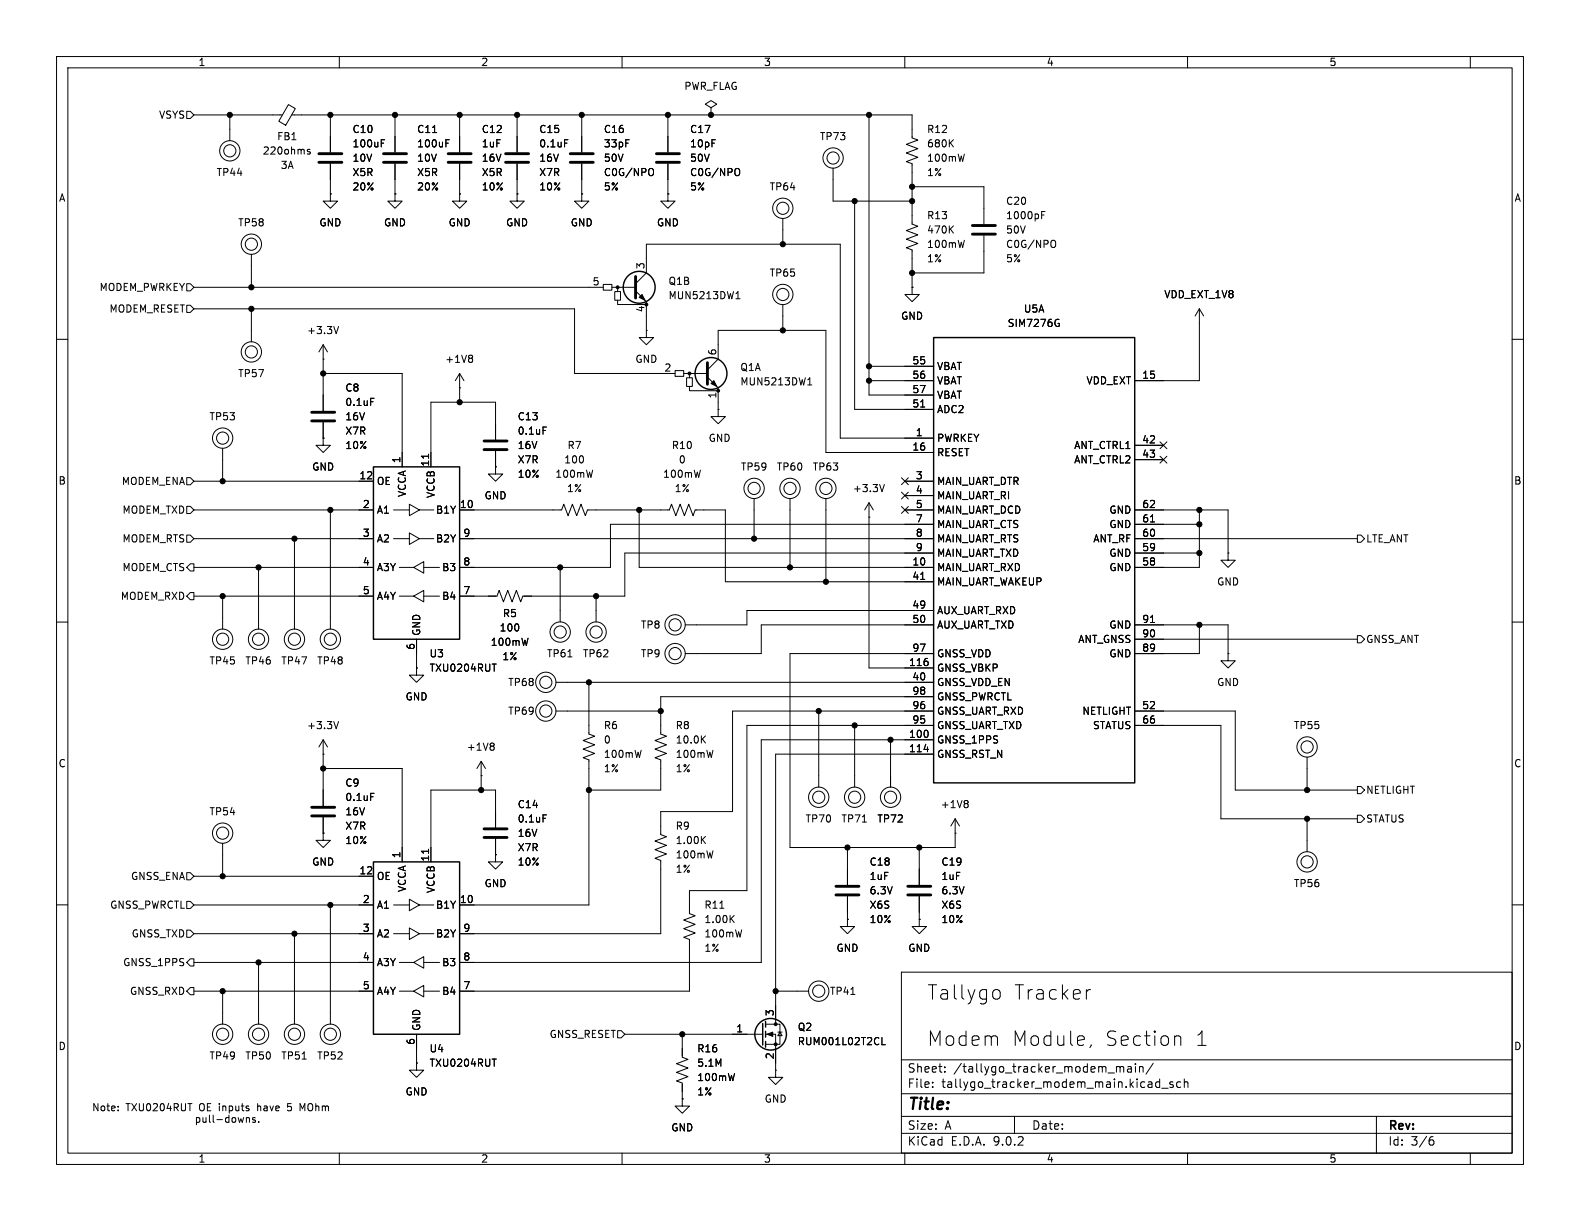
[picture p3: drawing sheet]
<svg xmlns="http://www.w3.org/2000/svg" width="279mm" height="216mm" viewBox="0 0 279 216" stroke-linecap="round" stroke-linejoin="round" font-family="sans-serif">
<g fill="none" stroke="#000" stroke-width=".18">
<path d="M10 10h259.4v195.9h-259.4zM12 12h255.4v191.9h-255.4zM33 19.7h.7l.6 .6-.6 .7h-.7zM51 18.5l1.2 .7-1.7 2.9-1.2-.7zM60 10v2M110 10v2M125.7 19.1l1-.7-1-.6-1 .6 1 .7v1.2M160 10v2M210 10v2M260 10v2M34.3 20.3h15.6M40.6 20.3v4.6"/>
<path d="M51.6 20.3h109.7v4.1l1 .4-2 .7 2 .8-2 .8 2 .7-2 .8 1 .4v10.6l1 .4-2 .8 2 .7-2 .8 2 .8-2 .7 1 .4v6.6M54.8 26.5l-.3-.1-.2 .2 .1 .2 .4 .1v.3h-.5M58.4 34.3v1.3h1.3l-1.3 1.2-1.3-1.2h1.3M58.4 34.3h.1M58.4 20.3v6.6M58.4 29v5.3M67.4 25.3h.4M67.4 24.7h.6M69.8 34.3v1.3h1.3l-1.3 1.2-1.2-1.2h1.2M69.8 34.3h.1M69.8 20.3v6.6M69.8 29v5.3"/>
<path d="M76.5 23.4h.7M78.9 25.3h.4M78.9 24.7h.6M81.3 34.3v1.3h1.2l-1.2 1.2-1.3-1.2h1.3M81.3 34.3h.1M81.3 20.3v6.6M81.3 29v5.3M91.4 34.3v1.3h1.3l-1.3 1.2-1.2-1.2h1.2M91.4 34.3h.1M91.4 20.3v6.6M91.4 29v5.3M99.8 24.7h.6"/>
<path d="M102.9 34.3v1.3h1.2l-1.2 1.2-1.3-1.2h1.3M102.9 34.3h.1M102.9 20.3v6.6M102.9 29v5.3M115 29.8a.43 .43 0 0 1 .6 .4v.4a.43 .43 0 0 1-.6 .5M118.1 34.3v1.3h1.3l-1.3 1.2-1.3-1.2h1.3M118.1 34.3h.1M118.1 20.3v6.6M118.1 29v5.3M125.7 20.3h.1M130.3 29.8a.43 .43 0 0 1 .5 .4v.4a.43 .43 0 0 1-.5 .5M138.4 38.6v4.6"/>
<path d="M147.3 29.7v5.9h14M151.1 35.6v36.8h14M153.7 20.3v49.6h11.4M161.3 33h12.7v6.6M168.1 25.3l.5 .7M168.6 39.9l-.7 .8M168.6 24.7l-.7 .7M170.5 27.2l-.3 1.3M184.2 38h.4M184.2 37.4h.6M33 50.2h.7l.6 .6-.6 .6h-.7zM33 54h.7l.6 .6-.6 .6h-.7z"/>
<path d="M34.3 54.6h67.3v11.4h17.8M34.3 50.8h72.4M44.4 45v5.8M44.4 54.6v5.9M59.9 57.7l-.5 1.3M106.7 50.3h1.5v1h-1.5zM108.2 50.8h4.1M108.7 51.6h1v1.5h-1zM109.2 53.1v.7h5.1M109.2 50.8v.8M112.4 50.2l1.9-1.9v-5.1h34.3v34.3h16.5M112.4 51.4l1.9 1.9v5.1"/>
<path d="M114.3 58.4v1.3h1.3l-1.3 1.3-1.3-1.3h1.3M114.3 58.4h.1M130.1 52.8h.8M130.3 51.9l.2-.3v1.2M138.4 53.8v4.6M161.3 50.8v1.3h1.3l-1.3 1.2-1.3-1.2h1.3M161.3 50.8h.1M168.1 40.5l.5 .7M170.5 42.5l-.3 1.3M174 41.7v6.6h-12.7M186.1 42.5a.43 .43 0 0 1 .6 .4v.4a.43 .43 0 0 1-.6 .5M187 56.5h.3"/>
<path d="M187.1 57.2h.2v.4l-.3 .1M212.1 54.6l-.8 1.3M212.1 54.6l.8 1.3M212.1 54.6v12.7h-11.4M10 60h2M39.4 79.2v5.9M57.1 63.5h.1M57.1 77.5v1.2h1.3l-1.3 1.3-1.2-1.3h1.2M57.1 77.5h.1M57.1 61l-.7 1.2M57.1 61l.8 1.2M57.1 61v11.6"/>
<path d="M57.1 74.7v2.8M57.1 66h14v16.6M65.5 70.4h.7M81.3 68.6h.1M81.3 66v5.1M81.3 66l-.8 1.3M81.3 66l.7 1.3M83.3 62.8l.3 .3-.3 .3 .3 .2v.2l-.3 .3M87.6 77.7v-6.6h-11.4v11.5M87.6 79.8v2.8M96 75.5h.6M119.4 65.5h1.5v1h-1.5z"/>
<path d="M120.9 66h4.1M121.4 66.8h1v1.5h-1zM121.9 68.3v.8h5.1M121.9 66v.8M125.1 65.4l1.9-1.9v-5.1h19v21.6h19.1M125.1 66.7l1.9 1.9v3.8M127 72.4v1.3h1.3l-1.3 1.2-1.3-1.2h1.3M127 72.4h.1M142.8 68.1h.8M143 67.1l.2-.3v1.3M153.7 64.8h11.4M153.7 67.3h11.4"/>
<path d="M162.8 72h.7M200.7 78.7h5M205.1 78.1l1.2 1.2M206.3 78.1l-1.2 1.2M267.4 60h2M33 89.5h.7l.6 .7-.6 .6h-.7zM33 94.6h.7l.6 .7-.6 .6h-.7zM33 84.5h.7l.6 .6-.6 .6h-.7zM33.7 99.7h.6v1.3h-.6l-.7-.7zM34.3 85.1h31.7M34.3 90.2h31.7M34.3 95.3h31.7"/>
<path d="M52.1 95.3v16M58.4 90.2v21.1M69.6 90.2h2.8M69.6 95.3h2.8M72.4 89.2l1.8 1-1.8 1zM72.4 94.2l1.8 1.1-1.8 1zM74.2 90.2h2.5M74.2 95.3h2.5M75.8 80.3v.7M81.3 90.2h18l.4-1 .8 2 .7-2 .8 2 .7-2 .8 2 .4-1h14.5l.3-1 .8 2 .8-2 .7 2 .8-2 .8 2 .3-1h5.4v12.7h36.8M81.3 95.3h83.8M87.6 82.6v1.2h1.3l-1.3 1.3-1.2-1.3h1.2"/>
<path d="M87.6 82.6h.1M104.8 83.1l-.3 1.3M113 90.2v10.1h52.1M123.9 83.1l-.3 1.3M133.3 88.1v7.2M139.7 88.1v12.2M146 88.1v14.8M153.7 91.4h.1M153.7 88.9v29.2h11.4M153.7 88.9l-.8 1.3M153.7 88.9l.7 1.3M156.4 85.7l-.4 1.2"/>
<path d="M159.4 89.6l1.2 1.2M159.4 87l1.2 1.2M159.4 84.5l1.2 1.2M160 85.1h5.1M160 87.6h5.1M160 90.2h5.1M160.6 89.6l-1.2 1.2M160.6 87l-1.2 1.2M160.6 84.5l-1.2 1.2M165.1 97.8h-54.6v7.6h-18l-.4 1-.8-2-.7 2-.8-2-.8 2-.7-2-.4 1h-6.6M165.1 92.7h-57.2v7.6h-26.6M200.7 90.2h16.5v7.6"/>
<path d="M200.7 92.7h11.4M200.7 95.3h39.3M200.7 97.8h11.4M200.7 81.3h5M203.4 92.3h.8M205.1 80.7l1.2 1.2M206.3 80.7l-1.2 1.2M212.1 90.2v10.1h-11.4M217.2 97.8v1.3h1.2l-1.2 1.2-1.3-1.2h1.3M217.2 97.8h.1M240 94.6h.7l.6 .7-.6 .6h-.7zM10 110h2"/>
<path d="M33.7 104.8h.6v1.2h-.6l-.7-.6zM34.3 100.3h31.7M34.3 105.4h31.7M39.4 105.4v5.9M45.7 100.3v11M70.6 100.3h2.6M70.6 105.4h2.6M73.2 100.3l1.7-1v2zM73.2 105.4l1.7-1v2zM73.7 118.1v1.3h1.2l-1.2 1.3-1.3-1.3h1.3M73.7 118.1h.1M73.7 113v5.1"/>
<path d="M74.9 100.3h2.8M74.9 105.4h2.8M87 117.4h.8M93.4 112.8l-.3 1.3M99.1 100.3v9.7M100.4 116.1h.7M105.4 105.4v4.6M162.8 102.5h.7M165.1 108h-33v2.5h-10.9M165.1 110.5h-30.5v5.1h-13.4M165.1 115.6h-25.4v34.3h29.2v-5.1M200.7 110.5h16.5v5.1"/>
<path d="M200.7 113h39.3M203.4 110.1h.8M212.1 110.5v5.1h-11.4M217.2 115.6v1.2h1.2l-1.2 1.3-1.3-1.3h1.3M217.2 115.6h.1M240 112.4h.7l.6 .6-.6 .7h-.7zM267.4 110h2M57.1 133.4h.1M57.1 130.8v11.7M57.1 135.9h14v16.5M57.1 130.8l-.7 1.3M57.1 130.8l.8 1.3"/>
<path d="M59.9 127.6l-.5 1.2M85.1 137.2h.1M85.1 134.6l-.8 1.3M85.1 134.6l.8 1.3M85.1 134.6v5.1M87.1 131.4l.3 .2-.3 .3 .3 .3v.2l-.3 .3M98.3 120.7h66.8M98.3 125.7h18.5M104.1 120.7v9.1l1.1 .4-2.1 .7 2.1 .8-2.1 .8 2.1 .7-2.1 .8 1 .4v25.6h-22.8M113.4 132.7l-.3 1.2M124.2 130.7l.6 .7M124.8 130.1l-.8 .7"/>
<path d="M126.1 132.7l-.3 1.2M144.8 125.7v13.5M151.1 128.3v10.9M157.5 130.8v8.4M163.4 132.5h.8M165.1 128.3h-33v29.2h-10.2v4l1 .4-2 .8 2 .7-2 .8 2 .8-2 .7 1 .4v9.2h-40.6M165.1 125.7h-35.6v17.8h-12.7v4.1l1.1 .4-2.1 .7 2.1 .8-2.1 .7 2.1 .8-2.1 .8 1 .3v13h-35.5M165.1 123.2h-48.3v6.6l1.1 .4-2.1 .7 2.1 .8-2.1 .8 2.1 .7-2.1 .8 1 .4v5.3h-12.7M165.1 130.8h-30.5v39.4h-53.3M165.1 133.4h-27.9v47.7M200.7 125.7h17.7v14h21.6M200.7 128.3h15.2v16.5h24.1"/>
<path d="M231.1 133.9v5.8M240 139.1h.7l.6 .6-.6 .6h-.7zM33 159.4h.7l.6 .6-.6 .7h-.7zM33 154.3h.7l.6 .6-.6 .7h-.7zM34.3 154.9h31.7M39.4 149.1v5.8M57.1 147.3v1.3h1.3l-1.3 1.3-1.2-1.3h1.2M57.1 147.3h.1M57.1 144.5v2.8M65.5 140.3h.7M72.4 159l1.8 1-1.8 1zM75.8 150.2v.7"/>
<path d="M87.6 151.1v1.3h1.3l-1.3 1.3-1.2-1.3h1.2M87.6 151.1h.1M87.6 146.3v-6.6h-11.4v12.7M87.6 148.3v2.8M96 144.1h.6M124.2 148.4l.6 .8M124.8 147.9l-.8 .7M126.1 150.4l-.3 1.3M149.9 149.9v6.6M149.9 158.5v4.1M152.5 145.4h.7M162.6 149.9v6.6"/>
<path d="M162.6 158.5v4.1M168.9 147.3h.1M168.9 144.8l-.8 1.3M168.9 144.8l.8 1.3M171 141.5l.2 .3-.2 .3 .2 .2v.3l-.2 .2M231.1 144.8v5.8M240 144.1h.7l.6 .7-.6 .6h-.7zM10 160h2M33 164.5h.7l.6 .6-.6 .6h-.7zM33.7 169.5h.6v1.3h-.6l-.7-.6zM33.7 174.6h.6v1.3h-.6l-.7-.6zM34.3 160h31.7"/>
<path d="M34.3 165.1h31.7M34.3 170.2h31.7M34.3 175.3h31.7M39.4 175.3v5.8M45.7 170.2v10.9M52.1 165.1v16M58.4 160v21.1M69.6 160h2.8M69.6 165.1h2.8M70.6 170.2h2.6M70.6 175.3h2.6M72.4 164.1l1.8 1-1.8 1z"/>
<path d="M73.2 170.2l1.7-1v2zM73.2 175.3l1.7-1.1v2.1zM74.2 160h2.5M74.2 165.1h2.5M74.9 170.2h2.8M74.9 175.3h2.8M127.3 160.6h.7M129.3 162.4l.5 .7M129.8 161.9l-.7 .7M131.2 164.4l-.3 1.3M137.2 175.3h5.8M149.9 162.6v1.2h1.2l-1.2 1.3-1.3-1.3h1.3"/>
<path d="M149.9 162.6h.1M150.5 175.8h.7M159.4 171.9h108v32h-108zM162.6 162.6v1.2h1.2l-1.2 1.3-1.3-1.3h1.3M162.6 162.6h.1M176 175a.69 .69 0 0 1 .9 .5v.7a.69 .69 0 0 1-.9 .5M192.8 175l-.4 .1M267.4 160h2M20.9 196.3v.1M20.9 195.6v.1M34.7 197.6v1.3M34.7 198.4l.4 .1"/>
<path d="M34.9 197.6l-.2 .1M44.8 198l.3 .1 .1 .2-.2 .2h-.2M44.8 197.6l.3 .1M45.7 198.3v.2M50.8 196.3l.2 .1M51.5 195.1h-.6l-.1 .6 .2-.1M53.4 187.3h.8M53.5 196l-.4-.9v1.3M73.7 188v1.2h1.2l-1.2 1.3-1.3-1.3h1.3M73.7 188h.1M73.7 182.9v5.1M87 187.3h.8"/>
<path d="M109.2 182.2h.7l.6 .7-.6 .6h-.7zM110.5 182.9h24.4M120.6 182.9v4l1.1 .4-2.1 .8 2.1 .7-2.1 .8 2.1 .8-2.1 .7 1 .4v2.8M120.6 194.3v1.3h1.3l-1.3 1.3-1.2-1.3h1.2M120.6 194.3h.1M129.9 189.8l-.3 1.3M135.4 181.1h2.5v3.6h-2.5M135.4 182.9h1.8v6.3M137.2 189.2v1.3h1.2l-1.2 1.3-1.3-1.3h1.3M137.2 189.2h.1M137.5 182.5h.8M137.9 182.5l.4 .6h-.8z"/>
<path d="M156 183.5v1.2h.6M159.4 197.4h108M159.4 193.4h108M159.4 187.4h108M164.9 192.1v.2M164.9 191.4v.1M167.1 189.4v.2M167.1 188.7v.1M179.4 197.4v3M193 184.7l-.3 .5M197.9 188.6l.2 .2M198.1 188.8v.8"/>
<path d="M198.1 188.8l.2-.2 .3 .1 .1 .9M199.4 188.7h.6l.1 .9M200.1 188.9l-.5 .1a.29 .29 0 0 0-.3 .3 .29 .29 0 0 0 .3 .3l.5-.1M200.8 188.1v.1M200.8 188.6v1M201.5 188.7l.2-.1 .4 .1v.9M201.5 188.6v1M203.9 188l-1.3 1.9M205.1 190.8v1.5M205.1 191.4l-.5-.1-.2 .3v.4l.1 .2h.6M205.4 192.4h1.2M207.4 191.4l-.3-.1-.2 .2v.2l.5 .2v.3h-.5"/>
<path d="M207.8 183.3l.3-.1 .6 .1 .1 .2v1.4M208.8 191.4l-.4-.1-.3 .3v.4l.1 .2h.6M209.4 191.4l.2-.1 .4 .1 .1 .9M209.4 190.8v1.5M243.4 197.4v6.5M60 203.9v2M110 203.9v2M159.4 200.4h108M160 203.9v2M210 203.9v2M253 201.6h.4l.2 .2-.1 .5-.5 .2M253.4 201l-.4 .1"/>
<path d="M260 203.9v2"/>
<circle cx="40.6" cy="26.7" r="1.08"/>
<circle cx="40.6" cy="26.7" r="1.8"/>
<circle cx="138.4" cy="36.8" r="1.8"/>
<circle cx="138.4" cy="36.8" r="1.08"/>
<circle cx="147.3" cy="27.9" r="1.8"/>
<circle cx="147.3" cy="27.9" r="1.08"/>
<circle cx="44.4" cy="43.2" r="1.08"/>
<circle cx="44.4" cy="43.2" r="1.8"/>
<circle cx="138.4" cy="52.1" r="1.8"/>
<circle cx="138.4" cy="52.1" r="1.08"/>
<circle cx="39.4" cy="77.5" r="1.8"/>
<circle cx="39.4" cy="77.5" r="1.08"/>
<circle cx="44.4" cy="62.2" r="1.8"/>
<circle cx="44.4" cy="62.2" r="1.08"/>
<circle cx="133.3" cy="86.4" r="1.8"/>
<circle cx="133.3" cy="86.4" r="1.08"/>
<circle cx="139.7" cy="86.4" r="1.8"/>
<circle cx="139.7" cy="86.4" r="1.08"/>
<circle cx="146" cy="86.4" r="1.8"/>
<circle cx="146" cy="86.4" r="1.08"/>
<circle cx="39.4" cy="113" r="1.8"/>
<circle cx="39.4" cy="113" r="1.08"/>
<circle cx="45.7" cy="113" r="1.8"/>
<circle cx="45.7" cy="113" r="1.08"/>
<circle cx="52.1" cy="113" r="1.8"/>
<circle cx="52.1" cy="113" r="1.08"/>
<circle cx="58.4" cy="113" r="1.8"/>
<circle cx="58.4" cy="113" r="1.08"/>
<circle cx="99.1" cy="111.8" r="1.8"/>
<circle cx="99.1" cy="111.8" r="1.08"/>
<circle cx="105.4" cy="111.8" r="1.8"/>
<circle cx="105.4" cy="111.8" r="1.08"/>
<circle cx="119.4" cy="110.5" r="1.8"/>
<circle cx="119.4" cy="115.6" r="1.8"/>
<circle cx="119.4" cy="115.6" r="1.08"/>
<circle cx="119.4" cy="110.5" r="1.08"/>
<circle cx="96.5" cy="120.7" r="1.8"/>
<circle cx="96.5" cy="125.7" r="1.8"/>
<circle cx="96.5" cy="120.6" r="1.08"/>
<circle cx="96.5" cy="125.7" r="1.08"/>
<circle cx="231.1" cy="132.1" r="1.8"/>
<circle cx="231.1" cy="132.1" r="1.08"/>
<circle cx="39.4" cy="147.3" r="1.8"/>
<circle cx="39.4" cy="147.3" r="1.08"/>
<circle cx="144.8" cy="141" r="1.8"/>
<circle cx="144.8" cy="141" r="1.08"/>
<circle cx="151.1" cy="141" r="1.8"/>
<circle cx="151.1" cy="141" r="1.08"/>
<circle cx="157.5" cy="141" r="1.8"/>
<circle cx="157.5" cy="141" r="1.08"/>
<circle cx="231.1" cy="152.4" r="1.8"/>
<circle cx="231.1" cy="152.4" r="1.08"/>
<circle cx="144.8" cy="175.3" r="1.8"/>
<circle cx="144.8" cy="175.3" r="1.08"/>
<circle cx="39.4" cy="182.9" r="1.8"/>
<circle cx="39.4" cy="182.9" r="1.08"/>
<circle cx="45.7" cy="182.9" r="1.8"/>
<circle cx="45.7" cy="182.9" r="1.08"/>
<circle cx="52.1" cy="182.9" r="1.8"/>
<circle cx="52.1" cy="182.9" r="1.08"/>
<circle cx="58.4" cy="182.9" r="1.8"/>
<circle cx="58.4" cy="182.9" r="1.08"/>
</g>
<g fill="none" stroke="#000" stroke-width=".51">
<path d="M56.4 27.2h4.1M56.4 28.7h4.1M67.8 27.2h4.1M67.8 28.7h4.1M79.2 27.2h4.1M79.2 28.7h4.1M89.4 27.2h4.1M89.4 28.7h4.1M100.8 27.2h4.1M100.8 28.7h4.1M116.1 27.2h4M116.1 28.7h4"/>
<path d="M172 39.9h4M112.4 48.9v3.8M172 41.4h4M55.1 72.9h4.1M55.1 74.4h4.1M85.6 78h4.1M85.6 79.5h4.1M125.1 64.1v3.8M55.1 142.7h4.1M55.1 144.3h4.1M85.6 146.6h4.1M85.6 148.1h4.1"/>
<path d="M147.8 156.7h4.1M147.8 158.2h4.1M160.5 156.7h4.1M160.5 158.2h4.1"/>
</g>
<g fill="none" stroke="#000" stroke-width=".25">
<path d="M165.1 59.7h35.6v78.7h-35.6zM66 82.6h15.3v30.4h-15.3zM66 152.4h15.3v30.5h-15.3zM134.9 181v3.8M135.4 180.6v1M135.4 182.4v1M135.4 184.2v1"/>
<circle cx="113" cy="50.8" r="2.82"/>
<circle cx="125.7" cy="66" r="2.82"/>
<circle cx="136.3" cy="182.9" r="2.79"/>
</g>
<g fill="#000" stroke="#000" stroke-width=".18">
<path d="M113 52.6l.5-.5 .5 1zM125.7 67.8l.5-.5 .5 1zM135.6 182.9l1.1-.4v.8z"/>
<circle cx="40.6" cy="20.3" r=".46"/>
<circle cx="58.4" cy="20.3" r=".46"/>
<circle cx="69.8" cy="20.3" r=".46"/>
<circle cx="81.3" cy="20.3" r=".46"/>
<circle cx="91.4" cy="20.3" r=".46"/>
<circle cx="102.9" cy="20.3" r=".46"/>
<circle cx="118.1" cy="20.3" r=".46"/>
<circle cx="125.7" cy="20.3" r=".46"/>
<circle cx="151.1" cy="35.6" r=".46"/>
<circle cx="153.7" cy="20.3" r=".46"/>
<circle cx="161.3" cy="35.6" r=".46"/>
<circle cx="161.3" cy="33" r=".46"/>
<circle cx="44.4" cy="54.6" r=".46"/>
<circle cx="44.4" cy="50.8" r=".46"/>
<circle cx="109.2" cy="50.8" r=".25"/>
<circle cx="114.3" cy="53.8" r=".25"/>
<circle cx="138.4" cy="43.2" r=".46"/>
<circle cx="138.4" cy="58.4" r=".46"/>
<circle cx="161.3" cy="48.3" r=".46"/>
<circle cx="57.1" cy="66" r=".46"/>
<circle cx="81.3" cy="71.1" r=".46"/>
<circle cx="121.9" cy="66" r=".25"/>
<circle cx="127" cy="69.1" r=".25"/>
<circle cx="153.7" cy="64.8" r=".46"/>
<circle cx="153.7" cy="67.3" r=".46"/>
<circle cx="39.4" cy="85.1" r=".46"/>
<circle cx="52.1" cy="95.3" r=".46"/>
<circle cx="58.4" cy="90.2" r=".46"/>
<circle cx="113" cy="90.2" r=".46"/>
<circle cx="133.3" cy="95.3" r=".46"/>
<circle cx="212.1" cy="97.8" r=".46"/>
<circle cx="212.1" cy="92.7" r=".46"/>
<circle cx="212.1" cy="90.2" r=".46"/>
<circle cx="39.4" cy="105.4" r=".46"/>
<circle cx="45.7" cy="100.3" r=".46"/>
<circle cx="99.1" cy="100.3" r=".46"/>
<circle cx="105.4" cy="105.4" r=".46"/>
<circle cx="139.7" cy="100.3" r=".46"/>
<circle cx="146" cy="102.9" r=".46"/>
<circle cx="212.1" cy="110.5" r=".46"/>
<circle cx="57.1" cy="135.9" r=".46"/>
<circle cx="85.1" cy="139.7" r=".46"/>
<circle cx="104.1" cy="139.7" r=".46"/>
<circle cx="104.1" cy="120.7" r=".46"/>
<circle cx="116.8" cy="125.7" r=".46"/>
<circle cx="144.8" cy="125.7" r=".46"/>
<circle cx="151.1" cy="128.3" r=".46"/>
<circle cx="157.5" cy="130.8" r=".46"/>
<circle cx="231.1" cy="139.7" r=".46"/>
<circle cx="39.4" cy="154.9" r=".46"/>
<circle cx="149.9" cy="149.9" r=".46"/>
<circle cx="162.6" cy="149.9" r=".46"/>
<circle cx="231.1" cy="144.8" r=".46"/>
<circle cx="39.4" cy="175.3" r=".46"/>
<circle cx="45.7" cy="170.2" r=".46"/>
<circle cx="52.1" cy="165.1" r=".46"/>
<circle cx="58.4" cy="160" r=".46"/>
<circle cx="137.2" cy="175.3" r=".46"/>
<circle cx="120.6" cy="182.9" r=".46"/>
<circle cx="137.2" cy="181.1" r=".25"/>
<circle cx="137.2" cy="184.7" r=".25"/>
</g>
<g font-size="3.5">
<text x="163.8" y="177">Tallygo</text>
<text x="179.1" y="177">Tracker</text>
<text x="163.8" y="185.2">Modem</text>
<text x="178.8" y="185.2">Module,</text>
<text x="195.2" y="185.2">Section</text>
<text x="211.1" y="185.2">1</text>
</g>
<text font-size="2.8" x="160.4" y="196.8">Title:</text>
<g font-size="2.1">
<text x="160.4" y="189.9">Sheet:</text>
<text x="168.6" y="189.9">/tallygo_tracker_modem_main/</text>
<text x="160.4" y="192.6">File:</text>
<text x="166.5" y="192.6">tallygo_tracker_modem_main.kicad_sch</text>
<text x="160.4" y="202.8">KiCad</text>
<text x="160.4" y="200">Size:</text>
<text x="167.1" y="200">A</text>
<text x="168.1" y="202.8">E.D.A.</text>
<text x="175.7" y="202.8">9.0.2</text>
<text x="182.4" y="200">Date:</text>
<text x="245.4" y="200.2">Rev:</text>
<text x="245.4" y="202.8">Id:</text>
<text x="249.5" y="202.8">3/6</text>
</g>
<g font-size="1.8">
<text x="35" y="11.9">1</text>
<text x="85" y="11.9">2</text>
<text x="135" y="11.9">3</text>
<text x="185" y="11.9">4</text>
<text x="235" y="11.9">5</text>
<text x="120.9" y="16.1">PWR_FLAG</text>
<text x="28" y="21.2">VSYS</text>
<text x="62.2" y="23.7">C10</text>
<text x="73.7" y="23.7">C11</text>
<text x="85.1" y="23.7">C12</text>
<text x="95.3" y="23.7">C15</text>
<text x="106.7" y="23.7">C16</text>
<text x="121.9" y="23.7">C17</text>
<text x="163.8" y="23.7">R12</text>
<text x="46.4" y="27.5">220ohms</text>
<text x="48.9" y="25">FB1</text>
<text x="62.2" y="26.3">100uF</text>
<text x="62.2" y="28.8">10V</text>
<text x="73.7" y="26.3">100uF</text>
<text x="73.7" y="28.8">10V</text>
<text x="85.1" y="26.3">1uF</text>
<text x="85.1" y="28.8">16V</text>
<text x="95.3" y="26.3">0.1uF</text>
<text x="95.3" y="28.8">16V</text>
<text x="106.7" y="26.3">33pF</text>
<text x="106.7" y="28.8">50V</text>
<text x="121.9" y="26.3">10pF</text>
<text x="121.9" y="28.8">50V</text>
<text x="144.9" y="25">TP73</text>
<text x="163.8" y="26.3">680K</text>
<text x="163.8" y="28.8">100mW</text>
<text x="10.3" y="35.9">A</text>
<text x="38.2" y="31.3">TP44</text>
<text x="49.5" y="30.1">3A</text>
<text x="62.2" y="31.3">X5R</text>
<text x="62.2" y="33.9">20%</text>
<text x="73.7" y="31.3">X5R</text>
<text x="73.7" y="33.9">20%</text>
<text x="85.1" y="31.3">X5R</text>
<text x="85.1" y="33.9">10%</text>
<text x="95.3" y="31.3">X7R</text>
<text x="95.3" y="33.9">10%</text>
<text x="106.7" y="33.9">5%</text>
<text x="106.7" y="31.3">C0G/NPO</text>
<text x="121.9" y="33.9">5%</text>
<text x="121.9" y="31.3">C0G/NPO</text>
<text x="136" y="33.9">TP64</text>
<text x="163.8" y="31.3">1%</text>
<text x="267.7" y="35.9">A</text>
<text x="42" y="40.2">TP58</text>
<text x="56.4" y="40.2">GND</text>
<text x="67.8" y="40.2">GND</text>
<text x="79.2" y="40.2">GND</text>
<text x="89.4" y="40.2">GND</text>
<text x="100.8" y="40.2">GND</text>
<text x="116.1" y="40.2">GND</text>
<text x="163.8" y="41.5">470K</text>
<text x="163.8" y="39">R13</text>
<text x="177.8" y="36.4">C20</text>
<text x="177.8" y="39">1000pF</text>
<text x="177.8" y="41.5">50V</text>
<text x="114" y="47.7" transform="rotate(-90 114 47.7)">3</text>
<text x="163.8" y="46.6">1%</text>
<text x="163.8" y="44">100mW</text>
<text x="177.8" y="46.6">5%</text>
<text x="177.8" y="44">C0G/NPO</text>
<text x="17.5" y="51.7">MODEM_PWRKEY</text>
<text x="104.7" y="50.5">5</text>
<text x="118.1" y="53.1">MUN5213DW1</text>
<text x="118.1" y="50.6">Q1B</text>
<text x="136" y="49.1">TP65</text>
<text x="205.8" y="52.9">VDD_EXT_1V8</text>
<text x="19.3" y="55.5">MODEM_RESET</text>
<text x="54.2" y="59.3">+3.3V</text>
<text x="114" y="55.3" transform="rotate(-90 114 55.3)">4</text>
<text x="159.3" y="56.7">GND</text>
<text x="178.1" y="58">SIM7276G</text>
<text x="181" y="55.5">U5A</text>
<text x="78.6" y="64.4">+1V8</text>
<text x="112.3" y="64.4">GND</text>
<text x="117.4" y="65.8">2</text>
<text x="126.7" y="62.9" transform="rotate(-90 126.7 62.9)">6</text>
<text x="130.8" y="65.8">Q1A</text>
<text x="161.2" y="64.5">55</text>
<text x="165.6" y="65.6">VBAT</text>
<text x="42" y="66.9">TP57</text>
<text x="61" y="69.4">C8</text>
<text x="61" y="72">0.1uF</text>
<text x="126.7" y="70.6" transform="rotate(-90 126.7 70.6)">1</text>
<text x="130.8" y="68.4">MUN5213DW1</text>
<text x="161.2" y="67.1">56</text>
<text x="161.2" y="69.6">57</text>
<text x="165.6" y="68.2">VBAT</text>
<text x="165.6" y="70.7">VBAT</text>
<text x="192" y="68.2">VDD_EXT</text>
<text x="201.9" y="67.1">15</text>
<text x="36.9" y="74.5">TP53</text>
<text x="61" y="74.5">16V</text>
<text x="61" y="77.1">X7R</text>
<text x="91.4" y="74.5">C13</text>
<text x="91.4" y="77.1">0.1uF</text>
<text x="161.2" y="72.1">51</text>
<text x="161.9" y="77.2">1</text>
<text x="165.6" y="73.3">ADC2</text>
<text x="55.1" y="83.4">GND</text>
<text x="61" y="79.6">10%</text>
<text x="70.9" y="82" transform="rotate(-90 70.9 82)">1</text>
<text x="75.9" y="82.6" transform="rotate(-90 75.9 82.6)">11</text>
<text x="91.4" y="79.6">16V</text>
<text x="91.4" y="82.1">X7R</text>
<text x="99.7" y="82.1">100</text>
<text x="100.3" y="79.6">R7</text>
<text x="118.7" y="79.6">R10</text>
<text x="119.9" y="82.1">0</text>
<text x="125.2" y="78.3">GND</text>
<text x="130.9" y="83.4">TP59</text>
<text x="137.3" y="83.4">TP60</text>
<text x="143.6" y="83.4">TP63</text>
<text x="161.2" y="79.8">16</text>
<text x="165.6" y="78.3">PWRKEY</text>
<text x="165.6" y="80.9">RESET</text>
<text x="189.8" y="79.6">ANT_CTRL1</text>
<text x="189.8" y="82.1">ANT_CTRL2</text>
<text x="201.9" y="78.5">42</text>
<text x="201.9" y="81">43</text>
<text x="10.3" y="85.9">B</text>
<text x="21.4" y="86">MODEM_ENA</text>
<text x="63.5" y="84.8">12</text>
<text x="64.1" y="89.9">2</text>
<text x="66.5" y="86">OE</text>
<text x="72" y="88" transform="rotate(-90 72 88)">VCCA</text>
<text x="77.1" y="88.2" transform="rotate(-90 77.1 88.2)">VCCB</text>
<text x="81.2" y="89.9">10</text>
<text x="85.6" y="88.5">GND</text>
<text x="91.4" y="84.7">10%</text>
<text x="98.1" y="84.7">100mW</text>
<text x="100.2" y="87.2">1%</text>
<text x="117.2" y="84.7">100mW</text>
<text x="119.2" y="87.2">1%</text>
<text x="150.7" y="87.2">+3.3V</text>
<text x="161.9" y="84.8">3</text>
<text x="161.9" y="87.4">4</text>
<text x="161.9" y="89.9">5</text>
<text x="165.6" y="86">MAIN_UART_DTR</text>
<text x="165.6" y="88.5">MAIN_UART_RI</text>
<text x="201.9" y="89.9">62</text>
<text x="267.7" y="85.9">B</text>
<text x="21.6" y="91">MODEM_TXD</text>
<text x="64.1" y="95">3</text>
<text x="66.5" y="91">A1</text>
<text x="77" y="91">B1Y</text>
<text x="81.8" y="95">9</text>
<text x="161.9" y="92.5">7</text>
<text x="161.9" y="95">8</text>
<text x="165.6" y="91">MAIN_UART_DCD</text>
<text x="165.6" y="93.6">MAIN_UART_CTS</text>
<text x="196.1" y="91">GND</text>
<text x="196.1" y="93.6">GND</text>
<text x="201.9" y="92.5">61</text>
<text x="201.9" y="95">60</text>
<text x="21.6" y="101.2">MODEM_CTS</text>
<text x="21.6" y="96.1">MODEM_RTS</text>
<text x="64.1" y="100.1">4</text>
<text x="66.5" y="96.1">A2</text>
<text x="66.5" y="101.2">A3Y</text>
<text x="77" y="96.1">B2Y</text>
<text x="78.1" y="101.2">B3</text>
<text x="81.8" y="100.1">8</text>
<text x="161.2" y="100.1">10</text>
<text x="161.9" y="97.5">9</text>
<text x="165.6" y="96.1">MAIN_UART_RTS</text>
<text x="165.6" y="98.7">MAIN_UART_TXD</text>
<text x="165.6" y="101.2">MAIN_UART_RXD</text>
<text x="193.2" y="96.1">ANT_RF</text>
<text x="196.1" y="98.7">GND</text>
<text x="196.1" y="101.2">GND</text>
<text x="201.9" y="97.5">59</text>
<text x="201.9" y="100.1">58</text>
<text x="241.5" y="96.1">LTE_ANT</text>
<text x="21.3" y="106.3">MODEM_RXD</text>
<text x="64.1" y="105.2">5</text>
<text x="66.5" y="106.3">A4Y</text>
<text x="78.1" y="106.3">B4</text>
<text x="81.8" y="105.2">7</text>
<text x="161.2" y="102.6">41</text>
<text x="161.2" y="107.7">49</text>
<text x="165.6" y="103.7">MAIN_UART_WAKEUP</text>
<text x="215.1" y="103.7">GND</text>
<text x="74.5" y="112.5" transform="rotate(-90 74.5 112.5)">GND</text>
<text x="88.3" y="111.9">100</text>
<text x="88.8" y="109.3">R5</text>
<text x="113.2" y="111.4">TP8</text>
<text x="161.2" y="110.2">50</text>
<text x="165.6" y="108.8">AUX_UART_RXD</text>
<text x="165.6" y="111.4">AUX_UART_TXD</text>
<text x="190.6" y="113.9">ANT_GNSS</text>
<text x="196.1" y="111.4">GND</text>
<text x="201.9" y="110.2">91</text>
<text x="201.9" y="112.8">90</text>
<text x="241.5" y="113.9">GNSS_ANT</text>
<text x="36.9" y="117.7">TP45</text>
<text x="43.3" y="117.7">TP46</text>
<text x="49.6" y="117.7">TP47</text>
<text x="56" y="117.7">TP48</text>
<text x="73.4" y="115" transform="rotate(-90 73.4 115)">6</text>
<text x="75.9" y="119">TXU0204RUT</text>
<text x="75.9" y="116.4">U3</text>
<text x="86.7" y="114.4">100mW</text>
<text x="88.7" y="116.9">1%</text>
<text x="96.6" y="116.4">TP61</text>
<text x="103" y="116.4">TP62</text>
<text x="113.2" y="116.4">TP9</text>
<text x="160.6" y="117.9">116</text>
<text x="161.2" y="115.3">97</text>
<text x="165.6" y="116.4">GNSS_VDD</text>
<text x="165.6" y="119">GNSS_VBKP</text>
<text x="196.1" y="116.4">GND</text>
<text x="201.9" y="115.3">89</text>
<text x="71.6" y="124.1">GND</text>
<text x="89.8" y="121.5">TP68</text>
<text x="161.2" y="120.4">40</text>
<text x="161.2" y="122.9">98</text>
<text x="161.2" y="125.5">96</text>
<text x="165.6" y="121.5">GNSS_VDD_EN</text>
<text x="165.6" y="124.1">GNSS_PWRCTL</text>
<text x="201.9" y="125.5">52</text>
<text x="215.1" y="121.5">GND</text>
<text x="54.2" y="129.1">+3.3V</text>
<text x="89.8" y="126.6">TP69</text>
<text x="106.7" y="129.1">R6</text>
<text x="106.7" y="131.7">0</text>
<text x="119.4" y="129.1">R8</text>
<text x="119.4" y="131.7">10.0K</text>
<text x="160.6" y="130.6">100</text>
<text x="161.2" y="128">95</text>
<text x="165.6" y="126.6">GNSS_UART_RXD</text>
<text x="165.6" y="129.1">GNSS_UART_TXD</text>
<text x="165.6" y="131.7">GNSS_1PPS</text>
<text x="191.3" y="126.6">NETLIGHT</text>
<text x="193.2" y="129.1">STATUS</text>
<text x="201.9" y="128">66</text>
<text x="228.7" y="129.1">TP55</text>
<text x="10.3" y="135.9">C</text>
<text x="82.4" y="132.9">+1V8</text>
<text x="106.7" y="136.8">1%</text>
<text x="106.7" y="134.2">100mW</text>
<text x="119.4" y="136.8">1%</text>
<text x="119.4" y="134.2">100mW</text>
<text x="160.6" y="133.1">114</text>
<text x="165.6" y="134.2">GNSS_RST_N</text>
<text x="267.7" y="135.9">C</text>
<text x="61" y="139.3">C9</text>
<text x="61" y="141.8">0.1uF</text>
<text x="91.4" y="143.1">C14</text>
<text x="166.3" y="143.1">+1V8</text>
<text x="241.5" y="140.6">NETLIGHT</text>
<text x="36.9" y="144.4">TP54</text>
<text x="61" y="144.4">16V</text>
<text x="61" y="146.9">X7R</text>
<text x="61" y="149.5">10%</text>
<text x="91.4" y="145.6">0.1uF</text>
<text x="91.4" y="148.2">16V</text>
<text x="119.4" y="146.9">R9</text>
<text x="119.4" y="149.5">1.00K</text>
<text x="142.4" y="145.6">TP70</text>
<text x="148.7" y="145.6">TP71</text>
<text x="155.1" y="145.6">TP72</text>
<text x="241.5" y="145.6">STATUS</text>
<text x="23.1" y="155.8">GNSS_ENA</text>
<text x="55.1" y="153.3">GND</text>
<text x="63.5" y="154.7">12</text>
<text x="66.5" y="155.8">OE</text>
<text x="70.9" y="151.8" transform="rotate(-90 70.9 151.8)">1</text>
<text x="75.9" y="152.4" transform="rotate(-90 75.9 152.4)">11</text>
<text x="91.4" y="150.7">X7R</text>
<text x="91.4" y="153.3">10%</text>
<text x="119.4" y="154.5">1%</text>
<text x="119.4" y="152">100mW</text>
<text x="153.7" y="155.8">1uF</text>
<text x="153.7" y="153.3">C18</text>
<text x="166.4" y="155.8">1uF</text>
<text x="166.4" y="153.3">C19</text>
<text x="19.4" y="160.9">GNSS_PWRCTL</text>
<text x="64.1" y="159.8">2</text>
<text x="66.5" y="160.9">A1</text>
<text x="72" y="157.8" transform="rotate(-90 72 157.8)">VCCA</text>
<text x="77" y="160.9">B1Y</text>
<text x="77.1" y="158" transform="rotate(-90 77.1 158)">VCCB</text>
<text x="81.2" y="159.8">10</text>
<text x="85.6" y="157.1">GND</text>
<text x="124.5" y="160.9">R11</text>
<text x="153.7" y="160.9">X6S</text>
<text x="153.7" y="158.3">6.3V</text>
<text x="166.4" y="160.9">X6S</text>
<text x="166.4" y="158.3">6.3V</text>
<text x="228.7" y="157.1">TP56</text>
<text x="23.2" y="166">GNSS_TXD</text>
<text x="64.1" y="164.8">3</text>
<text x="66.5" y="166">A2</text>
<text x="77" y="166">B2Y</text>
<text x="81.8" y="164.8">9</text>
<text x="124.5" y="163.4">1.00K</text>
<text x="124.5" y="166">100mW</text>
<text x="153.7" y="163.4">10%</text>
<text x="166.4" y="163.4">10%</text>
<text x="21.7" y="171">GNSS_1PPS</text>
<text x="64.1" y="169.9">4</text>
<text x="66.5" y="171">A3Y</text>
<text x="78.1" y="171">B3</text>
<text x="81.8" y="169.9">8</text>
<text x="124.5" y="168.5">1%</text>
<text x="147.8" y="168.5">GND</text>
<text x="160.5" y="168.5">GND</text>
<text x="22.9" y="176.1">GNSS_RXD</text>
<text x="64.1" y="175">5</text>
<text x="66.5" y="176.1">A4Y</text>
<text x="78.1" y="176.1">B4</text>
<text x="81.8" y="175">7</text>
<text x="136.9" y="179.8" transform="rotate(-90 136.9 179.8)">3</text>
<text x="146.7" y="176.1">TP41</text>
<text x="10.3" y="185.9">D</text>
<text x="73.4" y="184.9" transform="rotate(-90 73.4 184.9)">6</text>
<text x="74.5" y="182.4" transform="rotate(-90 74.5 182.4)">GND</text>
<text x="97.1" y="183.7">GNSS_RESET</text>
<text x="130.1" y="182.6">1</text>
<text x="141" y="185">RUM001L02T2CL</text>
<text x="141" y="182.5">Q2</text>
<text x="267.7" y="185.9">D</text>
<text x="36.9" y="187.6">TP49</text>
<text x="43.3" y="187.6">TP50</text>
<text x="49.6" y="187.6">TP51</text>
<text x="56" y="187.6">TP52</text>
<text x="75.9" y="188.8">TXU0204RUT</text>
<text x="75.9" y="186.3">U4</text>
<text x="123.2" y="186.3">R16</text>
<text x="123.2" y="188.8">5.1M</text>
<text x="123.2" y="191.4">100mW</text>
<text x="136.9" y="187.4" transform="rotate(-90 136.9 187.4)">2</text>
<text x="16.2" y="196.7">Note:</text>
<text x="22.3" y="196.7">TXU0204RUT</text>
<text x="35.3" y="196.7">OE inputs</text>
<text x="46" y="196.7">have</text>
<text x="51.5" y="196.7">5</text>
<text x="53.9" y="196.7">MOhm</text>
<text x="71.6" y="193.9">GND</text>
<text x="123.2" y="193.9">1%</text>
<text x="135.1" y="195.2">GND</text>
<text x="35.6" y="198.7">pull-downs.</text>
<text x="118.6" y="200.3">GND</text>
<text x="35" y="205.8">1</text>
<text x="85" y="205.8">2</text>
<text x="135" y="205.8">3</text>
<text x="185" y="205.8">4</text>
<text x="235" y="205.8">5</text>
</g>
</svg>
